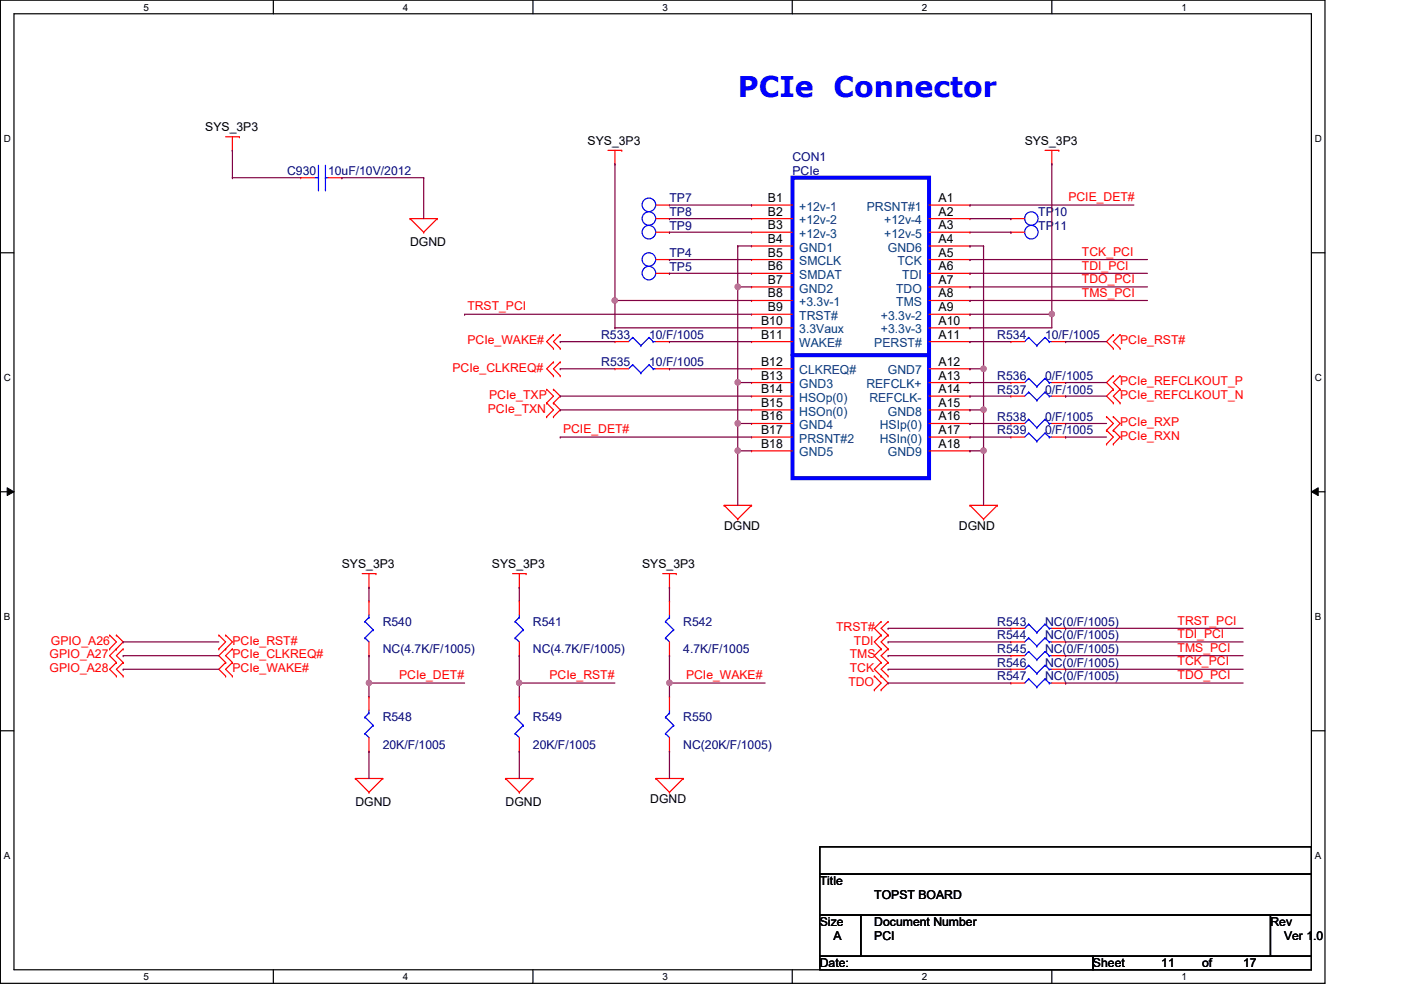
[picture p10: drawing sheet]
<svg xmlns="http://www.w3.org/2000/svg" width="297mm" height="210mm" viewBox="0 0 297 210" stroke-linecap="round" stroke-linejoin="round" font-family="sans-serif">
<path d="M.1 0h280.8v208.5h-280.8zM3 2.9h275v202.7h-275z" fill="none" stroke="#000" stroke-width=".25"/>
<g fill="#fff">
<path d="M30.4 .3h1.2v2.4h-1.2z"/>
<path d="M30.4 205.9h1.2v2.3h-1.2z"/>
</g>
<path d="M58 0v2.9M58 205.6v2.9" fill="none" stroke="#000" stroke-width=".25"/>
<g fill="#fff">
<path d="M85.4 .3h1.2v2.4h-1.2z"/>
<path d="M85.4 205.9h1.2v2.3h-1.2z"/>
</g>
<path d="M113 0v2.9M113 205.6v2.9" fill="none" stroke="#000" stroke-width=".25"/>
<g fill="#fff">
<path d="M140.5 .3h1.1v2.4h-1.1z"/>
<path d="M140.5 205.9h1.1v2.3h-1.1z"/>
</g>
<path d="M168 0v2.9M168 205.6v2.9" fill="none" stroke="#000" stroke-width=".25"/>
<g fill="#fff">
<path d="M195.4 .3h1.2v2.4h-1.2z"/>
<path d="M195.4 205.9h1.2v2.3h-1.2z"/>
</g>
<path d="M223 0v2.9M223 205.6v2.9" fill="none" stroke="#000" stroke-width=".25"/>
<g fill="#fff">
<path d="M250.5 .3h1.1v2.4h-1.1z"/>
<path d="M250.5 205.9h1.1v2.3h-1.1z"/>
<path d="M.8 28.2h1.5v2.4h-1.5z"/>
<path d="M278.8 28.2h1.4v2.4h-1.4z"/>
<path d="M.8 78.9h1.5v2.3h-1.5z"/>
<path d="M278.8 78.9h1.4v2.3h-1.4z"/>
</g>
<path d="M.1 53.6h2.9M278 53.6h2.9" fill="none" stroke="#000" stroke-width=".25"/>
<g fill="#fff">
<path d="M.8 129.6h1.4v2.3h-1.4z"/>
<path d="M278.8 129.6h1.3v2.3h-1.3z"/>
</g>
<path d="M.1 104.3h2.9M278 104.3h2.9" fill="none" stroke="#000" stroke-width=".25"/>
<path d="M1.5 103.4l1.5 .9-1.5 .8zM278 104.3l1.5-.9v1.7z" fill="#000"/>
<path d="M1.5 103.4l1.5 .9-1.5 .8zM278 104.3l1.5-.9v1.7z" fill="none" stroke="#000" stroke-width=".21"/>
<g fill="#fff">
<path d="M.8 180.3h1.4v2.3h-1.4z"/>
<path d="M278.8 180.3h1.3v2.3h-1.3z"/>
</g>
<path d="M.1 154.9h2.9M278 154.9h2.9M173.8 179.5h104.2v5.8h-104.2zM173.8 185.3h104.2v8.7h-104.2zM173.8 194h8.7v8.7h-8.7zM182.5 194h86.9v8.7h-86.9zM269.4 194h8.6v8.7h-8.6zM173.8 202.7h57.9v2.9h-57.9zM231.7 202.7h46.3v2.9h-46.3z" fill="none" stroke="#000" stroke-width=".25"/>
<g fill="none" stroke="#f00" stroke-width=".25">
<path d="M47.8 29h3M49.3 31.9h.1M49.3 29v2.9M50.8 29h.1M63.8 37.7h.1M63.8 37.7h2.9M69.6 37.7h2.9M72.5 37.7h.1M128.9 31.9h2.9M130.4 34.8h.1M130.4 31.9v2.9M131.8 31.9h.1"/>
<path d="M221.6 31.9h2.9M223 34.8h.1M223 31.9v2.9M224.5 31.9h.1M86.9 46.4h.1M86.9 46.4h5.8M86.9 46.4l2.9 2.8M89.8 49.2h.1M92.7 46.4h.1M92.7 46.4l-2.9 2.8M139.1 46.4h2.8M139.1 58h2.8"/>
<path d="M139.1 43.5h2.8M139.1 49.2h2.8M139.1 55h2.8M141.9 46.4h.1M141.9 58h.1M141.9 55h.1M141.9 43.5h.1M141.9 49.2h.1M159.3 43.5h.1M159.3 46.4h.1M159.3 49.2h.1M159.3 52.2h.1"/>
<path d="M159.3 55h.1M159.3 58h.1M159.3 46.4h8.7M159.3 58h8.7M159.3 43.5h8.7M159.3 49.2h8.7M159.3 52.2h8.7M159.3 55h8.7M197 46.4h8.7M197 58h8.7M197 43.5h8.7M197 49.2h8.7"/>
<path d="M197 52.2h8.7M197 55h8.7M205.7 43.5h.1M205.7 46.4h.1M205.7 49.2h.1M205.7 52.2h.1M205.7 55h.1M205.7 58h.1M214.3 46.4h.1M214.3 49.2h.1M214.3 46.4h3M214.3 49.2h3"/>
<path d="M117.3 73.9h.1M117.3 71h.1M117.3 79.7h.1M117.3 76.8h.1M117.3 71l-1.4 1.4 1.4 1.5M117.3 76.8l-1.4 1.4 1.4 1.5M118.8 73.9h.1M118.8 71h.1M118.8 79.7h.1M118.8 76.8h.1M118.8 71l-1.5 1.4 1.5 1.5M118.8 76.8l-1.5 1.4 1.5 1.5"/>
<path d="M130.4 78.2h.1M130.4 72.4h.1M130.4 78.2h2.9M130.4 72.4h2.9M139.1 78.2h2.8M139.1 72.4h2.8M141.9 78.2h.1M141.9 72.4h.1M159.3 60.8h.1M159.3 63.7h.1M159.3 66.6h.1M159.3 69.5h.1"/>
<path d="M159.3 72.4h.1M159.3 78.2h.1M159.3 78.2h8.7M159.3 72.4h8.7M159.3 60.8h8.7M159.3 63.7h8.7M159.3 66.6h8.7M159.3 69.5h8.7M197 78.2h8.7M197 72.4h8.7M197 60.8h8.7M197 63.7h8.7"/>
<path d="M197 66.6h8.7M197 69.5h8.7M205.7 60.8h.1M205.7 63.7h.1M205.7 66.6h.1M205.7 69.5h.1M205.7 72.4h.1M205.7 78.2h.1M214.3 72.4h.1M214.3 72.4h3M223 72.4h2.9M225.9 72.4h.1"/>
<path d="M236 79.7h.1M236 71h.1M236 73.9h.1M236 79.7l-1.4 1.4 1.4 1.4M236 71l-1.4 1.4 1.4 1.5M237.5 79.7h.1M237.5 73.9h.1M237.5 71h.1M237.5 79.7l-1.5 1.4 1.5 1.4M237.5 71l-1.5 1.4 1.5 1.5M115.9 85.4h.1M115.9 88.3h.1"/>
<path d="M115.9 82.5h.1M115.9 85.4l1.4 1.5-1.4 1.4M115.9 82.5l1.4 1.5-1.4 1.4M117.3 88.3h.1M117.3 85.4h.1M117.3 82.5h.1M117.3 85.4l1.5 1.5-1.5 1.4M117.3 82.5l1.5 1.5-1.5 1.4M159.3 81.1h.1M159.3 84h.1M159.3 86.9h.1M159.3 89.8h.1"/>
<path d="M159.3 92.7h.1M159.3 95.6h.1M159.3 92.7h8.7M159.3 89.8h8.7M159.3 84h8.7M159.3 81.1h8.7M159.3 86.9h8.7M159.3 95.6h8.7M197 92.7h8.7M197 89.8h8.7M197 84h8.7M197 81.1h8.7"/>
<path d="M197 86.9h8.7M197 95.6h8.7M205.7 81.1h.1M205.7 84h.1M205.7 86.9h.1M205.7 89.8h.1M205.7 92.7h.1M205.7 95.6h.1M214.3 92.7h.1M214.3 89.8h.1M214.3 84h.1M214.3 81.1h.1"/>
<path d="M214.3 92.7h3M214.3 89.8h3M214.3 84h3M214.3 81.1h3M223 92.7h2.9M223 89.8h2.9M223 84h2.9M223 81.1h2.9M225.9 92.7h.1M225.9 89.8h.1M225.9 84h.1M225.9 81.1h.1"/>
<path d="M234.6 91.2h.1M234.6 94.1h.1M234.6 88.3h.1M234.6 91.2l1.4 1.5-1.4 1.4M234.6 88.3l1.4 1.5-1.4 1.4M236 91.2h.1M236 94.1h.1M236 88.3h.1M236 82.5h.1M236 85.4h.1M236 88.3l1.5 1.5-1.5 1.4M236 91.2l1.5 1.5-1.5 1.4"/>
<path d="M236 82.5l-1.4 1.5 1.4 1.4M237.5 85.4h.1M237.5 82.5h.1M237.5 82.5l-1.5 1.5 1.5 1.4M153.5 107.1h.1M153.5 107.1h5.8M153.5 107.1l2.9 3M156.4 110.1h.1M159.3 107.1h.1M159.3 107.1l-2.9 3M205.7 107.1h.1M205.7 107.1h5.8"/>
<path d="M205.7 107.1l2.8 3M208.5 110.1h.1M211.5 107.1h.1M211.5 107.1l-3 3M23.2 134.7h.1M23.2 137.6h.1M23.2 134.7l1.5 1.4-1.5 1.5M24.7 137.6h.1M24.7 134.7h.1M24.7 137.6l-1.5 1.4 1.5 1.5M24.7 134.7l1.4 1.4-1.4 1.5M26.1 137.6h.1"/>
<path d="M26.1 137.6l-1.4 1.4 1.4 1.5M46.4 134.7h.1M46.4 137.6h.1M46.4 134.7l1.4 1.4-1.4 1.5M47.8 137.6h.1M47.8 134.7h.1M47.8 137.6l-1.4 1.4 1.4 1.5M47.8 134.7l1.5 1.4-1.5 1.5M49.3 137.6h.1M49.3 137.6l-1.5 1.4 1.5 1.5M76.8 121.6h2.9M78.2 124.5h.1"/>
<path d="M78.2 127.4h.1M78.2 139h.1M78.2 121.6v2.9M78.2 127.4v2.9M78.2 136.1v2.9M79.7 121.6h.1M108.7 121.6h2.8M110.1 124.5h.1M110.1 127.4h.1M110.1 139h.1M110.1 121.6v2.9M110.1 127.4v2.9"/>
<path d="M110.1 136.1v2.9M111.5 121.6h.1M140.5 121.6h2.9M141.9 124.5h.1M141.9 127.4h.1M141.9 139h.1M141.9 121.6v2.9M141.9 127.4v2.9M141.9 136.1v2.9M143.4 121.6h.1M186.8 134.7h.1M186.8 131.8h.1"/>
<path d="M186.8 137.6h.1M186.8 131.8l-1.4 1.4 1.4 1.5M186.8 134.7l-1.4 1.4 1.4 1.5M186.8 137.6l-1.4 1.4 1.4 1.5M188.3 134.7h.1M188.3 131.8h.1M188.3 137.6h.1M188.3 131.8l-1.5 1.4 1.5 1.5M188.3 134.7l-1.5 1.4 1.5 1.5M188.3 137.6l-1.5 1.4 1.5 1.5M214.3 133.2h.1M214.3 136.1h.1"/>
<path d="M214.3 139h.1M214.3 133.2h3M214.3 136.1h3M214.3 139h3M223 133.2h2.9M223 136.1h2.9M223 139h2.9M225.9 133.2h.1M225.9 136.1h.1M225.9 139h.1M24.7 140.5h.1M24.7 143.3h.1"/>
<path d="M24.7 140.5l-1.5 1.4 1.5 1.4M26.1 140.5h.1M26.1 143.3h.1M26.1 140.5l-1.4 1.4 1.4 1.4M47.8 140.5h.1M47.8 143.3h.1M47.8 140.5l-1.4 1.4 1.4 1.4M49.3 140.5h.1M49.3 143.3h.1M49.3 140.5l-1.5 1.4 1.5 1.4M78.2 147.7h.1M78.2 159.3h.1"/>
<path d="M78.2 147.7v2.9M78.2 156.4v2.9M110.1 147.7h.1M110.1 159.3h.1M110.1 147.7v2.9M110.1 156.4v2.9M141.9 147.7h.1M141.9 159.3h.1M141.9 147.7v2.9M141.9 156.4v2.9M185.4 146.3h.1M185.4 143.3h.1"/>
<path d="M185.4 143.3l1.4 1.5-1.4 1.5M186.8 140.5h.1M186.8 143.3h.1M186.8 146.3h.1M186.8 140.5l-1.4 1.4 2.9 2.9-1.5 1.5M188.3 140.5h.1M188.3 143.3h.1M188.3 140.5l-1.5 1.4 1.5 1.4M214.3 144.8h.1M214.3 141.9h.1M214.3 144.8h3M214.3 141.9h3"/>
<path d="M223 144.8h2.9M223 141.9h2.9M225.9 144.8h.1M225.9 141.9h.1M75.3 165.1h.1M75.3 165.1h5.8M75.3 165.1l2.9 2.9M78.2 168h.1M81.1 165.1h.1M81.1 165.1l-2.9 2.9M107.2 165.1h.1M107.2 165.1h5.8"/>
<path d="M107.2 165.1l2.9 2.9M110.1 168h.1M113 165.1h.1M113 165.1l-2.9 2.9M139.1 165.1h.1M139.1 165.1h5.8M139.1 165.1l2.8 2.9M141.9 168h.1M144.9 165.1h.1M144.9 165.1l-3 2.9"/>
</g>
<g fill="none" stroke="#00f" stroke-width=".25">
<path d="M66.7 37.7h.8M67.5 37.7h.1M67.5 35.1v5.2M69 37.7h.1M69 37.7h.6M69 35.1v5.2M67.5 40.3h.1M69 40.3h.1M134.2 77.3h.1M134.2 71.5h.1M134.2 77.3l-.9 .9M134.2 77.3l1.7 1.8"/>
<path d="M134.2 71.5l-.9 .9M134.2 71.5l1.7 1.8M135.9 79.1h.1M135.9 73.3h.1M137.6 77.3h.1M137.6 71.5h.1M137.6 77.3l-1.7 1.8M137.6 77.3l.9 .9M137.6 71.5l-1.7 1.8M137.6 71.5l.9 .9M138.5 78.2h.1M138.5 72.4h.1"/>
<path d="M138.5 78.2h.6M138.5 72.4h.6M139.1 78.2h.1M139.1 72.4h.1M218.1 71.5h.1M218.1 71.5l-.8 .9M218.1 71.5l1.7 1.8M219.8 73.3h.1M221.6 71.5h.1M221.6 71.5l-1.8 1.8M221.6 71.5l.9 .9M222.5 72.4h.1"/>
<path d="M222.5 72.4h.5M223 72.4h.1M218.1 91.8h.1M218.1 88.9h.1M218.1 83.1h.1M218.1 80.2h.1M218.1 91.8l-.8 .9M218.1 91.8l1.7 1.8M218.1 88.9l-.8 .9M218.1 88.9l1.7 1.8M218.1 83.1l-.8 .9M218.1 83.1l1.7 1.8"/>
<path d="M218.1 80.2l-.8 .9M218.1 80.2l1.7 1.8M219.8 93.6h.1M219.8 90.7h.1M219.8 84.9h.1M219.8 82h.1M221.6 91.8h.1M221.6 88.9h.1M221.6 83.1h.1M221.6 80.2h.1M221.6 91.8l-1.8 1.8M221.6 91.8l.9 .9"/>
<path d="M221.6 88.9l-1.8 1.8M221.6 88.9l.9 .9M221.6 83.1l-1.8 1.8M221.6 83.1l.9 .9M221.6 80.2l-1.8 1.8M221.6 80.2l.9 .9M222.5 92.7h.1M222.5 89.8h.1M222.5 84h.1M222.5 81.1h.1M222.5 92.7h.5M222.5 89.8h.5"/>
<path d="M222.5 84h.5M222.5 81.1h.5M223 92.7h.1M223 89.8h.1M223 84h.1M223 81.1h.1M77.4 135.3h.1M77.4 131.8h.1M77.4 135.3l.8 .8M77.4 131.8l1.7 1.7M78.2 130.3h.1M78.2 130.9h.1"/>
<path d="M78.2 130.3v.6M78.2 130.9l-.8 .9M79.1 133.5h.1M79.1 133.5l-1.7 1.8M109.2 135.3h.1M109.2 131.8h.1M109.2 135.3l.9 .8M109.2 131.8l1.8 1.7M110.1 130.3h.1M110.1 130.9h.1M110.1 130.9l-.9 .9M110.1 130.3v.6"/>
<path d="M111 133.5h.1M111 133.5l-1.8 1.8M141.1 135.3h.1M141.1 131.8h.1M141.1 135.3l.8 .8M141.1 131.8l1.7 1.7M141.9 130.3h.1M141.9 130.9h.1M141.9 130.3v.6M141.9 130.9l-.8 .9M142.8 133.5h.1M142.8 133.5l-1.7 1.8"/>
<path d="M218.1 132.3h.1M218.1 135.3h.1M218.1 138.1h.1M218.1 132.3l-.8 .9M218.1 132.3l1.7 1.8M218.1 135.3l-.8 .8M218.1 135.3l1.7 1.7M218.1 138.1l-.8 .9M218.1 138.1l1.7 1.8M219.8 134.1h.1M219.8 137h.1M219.8 139.9h.1"/>
<path d="M221.6 132.3h.1M221.6 135.3h.1M221.6 138.1h.1M221.6 132.3l-1.8 1.8M221.6 132.3l.9 .9M221.6 135.3l-1.8 1.7M221.6 135.3l.9 .8M221.6 138.1l-1.8 1.8M221.6 138.1l.9 .9M222.5 133.2h.1M222.5 136.1h.1M222.5 139h.1"/>
<path d="M222.5 133.2h.5M222.5 136.1h.5M222.5 139h.5M223 133.2h.1M223 136.1h.1M223 139h.1M77.4 155.5h.1M77.4 152.1h.1M77.4 155.5l.8 .9M77.4 152.1l1.7 1.7M78.2 150.6h.1M78.2 151.2h.1"/>
<path d="M78.2 151.2l-.8 .9M78.2 150.6v.6M79.1 153.8h.1M79.1 153.8l-1.7 1.7M109.2 155.5h.1M109.2 152.1h.1M109.2 155.5l.9 .9M109.2 152.1l1.8 1.7M110.1 150.6h.1M110.1 151.2h.1M110.1 150.6v.6M110.1 151.2l-.9 .9"/>
<path d="M111 153.8h.1M111 153.8l-1.8 1.7M141.1 155.5h.1M141.1 152.1h.1M141.1 155.5l.8 .9M141.1 152.1l1.7 1.7M141.9 150.6h.1M141.9 151.2h.1M141.9 151.2l-.8 .9M141.9 150.6v.6M142.8 153.8h.1M142.8 153.8l-1.7 1.7"/>
<path d="M218.1 143.9h.1M218.1 141.1h.1M218.1 143.9l-.8 .9M218.1 143.9l1.7 1.8M218.1 141.1l-.8 .8M218.1 141.1l1.7 1.7M219.8 145.7h.1M219.8 142.8h.1M221.6 143.9h.1M221.6 141.1h.1M221.6 143.9l-1.8 1.8M221.6 143.9l.9 .9"/>
<path d="M221.6 141.1l-1.8 1.7M221.6 141.1l.9 .8M222.5 144.8h.1M222.5 141.9h.1M222.5 144.8h.5M222.5 141.9h.5M223 144.8h.1M223 141.9h.1"/>
<circle cx="137.6" cy="43.4" r="1.44"/>
<circle cx="137.6" cy="57.9" r="1.44"/>
<circle cx="137.6" cy="49.2" r="1.44"/>
<circle cx="137.6" cy="55" r="1.43"/>
<circle cx="137.6" cy="46.3" r="1.43"/>
<circle cx="218.7" cy="49.2" r="1.43"/>
<circle cx="218.7" cy="46.3" r="1.43"/>
</g>
<path d="M168 37.7h29v63.7h-29zM168 75.3h29" fill="none" stroke="#00f" stroke-width=".85"/>
<path d="M205.7 95.6h.1M205.7 95.6h2.8M208.5 95.6h.1M208.5 95.6v11.5" fill="none" stroke="#800040" stroke-width=".25"/>
<circle cx="208.5" cy="95.5" r=".56" fill="#f0f"/>
<circle cx="208.5" cy="95.5" r=".56" fill="none" stroke="#f0f" stroke-width=".25"/>
<path d="M205.7 52.2h.1M205.7 52.2h2.8M208.5 78.2h.1M208.5 78.2v8.7" fill="none" stroke="#800040" stroke-width=".25"/>
<circle cx="208.5" cy="86.9" r=".56" fill="#f0f"/>
<circle cx="208.5" cy="86.9" r=".56" fill="none" stroke="#f0f" stroke-width=".25"/>
<path d="M208.5 52.2h.1M208.5 52.2v26h-2.8M205.7 78.2h.1M205.7 86.9h.1M205.7 86.9h2.8" fill="none" stroke="#800040" stroke-width=".25"/>
<circle cx="208.5" cy="78.2" r=".56" fill="#f0f"/>
<circle cx="208.5" cy="78.2" r=".56" fill="none" stroke="#f0f" stroke-width=".25"/>
<path d="M156.4 52.2h.1M156.4 52.2v8.6" fill="none" stroke="#800040" stroke-width=".25"/>
<circle cx="156.4" cy="60.8" r=".56" fill="#f0f"/>
<circle cx="156.4" cy="60.8" r=".56" fill="none" stroke="#f0f" stroke-width=".25"/>
<path d="M156.4 52.2h.1M156.4 52.2h2.9M156.4 95.6h.1M156.4 95.6h2.9M156.4 95.6v11.5" fill="none" stroke="#800040" stroke-width=".25"/>
<circle cx="156.4" cy="95.5" r=".56" fill="#f0f"/>
<circle cx="156.4" cy="95.5" r=".56" fill="none" stroke="#f0f" stroke-width=".25"/>
<path d="M156.4 60.8h.1M156.4 60.8v29M156.4 81.1h.1" fill="none" stroke="#800040" stroke-width=".25"/>
<circle cx="156.4" cy="81.1" r=".56" fill="#f0f"/>
<circle cx="156.4" cy="81.1" r=".56" fill="none" stroke="#f0f" stroke-width=".25"/>
<path d="M156.4 89.8h.1M156.4 89.8v5.8M156.4 89.8h2.9M208.5 86.9h.1M208.5 86.9v8.7" fill="none" stroke="#800040" stroke-width=".25"/>
<circle cx="156.4" cy="89.8" r=".56" fill="#f0f"/>
<circle cx="156.4" cy="89.8" r=".56" fill="none" stroke="#f0f" stroke-width=".25"/>
<path d="M205.7 43.5h.1M205.7 43.5h34.7M118.8 92.7h.1M118.8 92.7h40.5M156.4 81.1h.1M156.4 81.1h2.9M110.1 144.8h.1M110.1 144.8h20.3M141.9 144.8h.1M141.9 144.8h20.3" fill="none" stroke="#800040" stroke-width=".25"/>
<circle cx="141.9" cy="144.8" r=".56" fill="#f0f"/>
<circle cx="141.9" cy="144.8" r=".56" fill="none" stroke="#f0f" stroke-width=".25"/>
<path d="M110.1 144.8h.1M110.1 144.8v2.9M141.9 144.8h.1M141.9 144.8v2.9" fill="none" stroke="#800040" stroke-width=".25"/>
<circle cx="110.1" cy="144.8" r=".56" fill="#f0f"/>
<circle cx="110.1" cy="144.8" r=".56" fill="none" stroke="#f0f" stroke-width=".25"/>
<g fill="none" stroke="#800040" stroke-width=".25">
<path d="M78.2 124.5h.1M78.2 139h.1M78.2 124.5v2.9M78.2 139v8.7M110.1 124.5h.1M110.1 124.5v2.9M141.9 124.5h.1M141.9 124.5v2.9M78.2 159.3h.1M78.2 144.8h.1M78.2 159.3v5.8M110.1 159.3h.1"/>
<path d="M110.1 159.3v5.8M141.9 159.3h.1M141.9 159.3v5.8"/>
</g>
<circle cx="78.2" cy="144.8" r=".56" fill="#f0f"/>
<circle cx="78.2" cy="144.8" r=".56" fill="none" stroke="#f0f" stroke-width=".25"/>
<g fill="none" stroke="#800040" stroke-width=".25">
<path d="M49.3 31.9h.1M49.3 37.7h.1M49.3 31.9v5.8M49.3 37.7h14.5M130.4 63.7h.1M130.4 63.7h28.9M156.4 60.8h.1M156.4 60.8h2.9M110.1 139h.1M110.1 139v5.8M141.9 139h.1M141.9 139v5.8"/>
<path d="M78.2 144.8h.1M78.2 144.8h20.3"/>
</g>
<circle cx="130.3" cy="63.7" r=".56" fill="#f0f"/>
<circle cx="130.3" cy="63.7" r=".56" fill="none" stroke="#f0f" stroke-width=".25"/>
<g fill="none" stroke="#800040" stroke-width=".25">
<path d="M130.4 34.8h.1M130.4 34.8v34.7M223 34.8h.1M223 34.8v31.8M130.4 63.7h.1M130.4 69.5h.1M130.4 69.5h28.9M205.7 69.5h.1M205.7 69.5h17.3M118.8 84h.1M118.8 86.9h.1M118.8 84h40.5"/>
<path d="M118.8 86.9h40.5"/>
</g>
<circle cx="223" cy="66.6" r=".56" fill="#f0f"/>
<circle cx="223" cy="66.6" r=".56" fill="none" stroke="#f0f" stroke-width=".25"/>
<g fill="none" stroke="#800040" stroke-width=".25">
<path d="M72.5 37.7h.1M72.5 37.7h17.3M89.8 37.7h.1M89.8 37.7v8.7M141.9 55h.1M141.9 58h.1M141.9 46.4h.1M141.9 49.2h.1M141.9 55h17.4M141.9 58h17.4M141.9 43.5h17.4M141.9 46.4h17.4"/>
<path d="M141.9 49.2h17.4M159.3 43.5h.1M205.7 55h.1M205.7 58h.1M205.7 55h37.6M205.7 58h37.6M205.7 46.4h8.6M205.7 49.2h8.6M214.3 46.4h.1M214.3 49.2h.1M98.5 66.6h.1M98.5 66.6h60.8"/>
<path d="M118.8 78.2h.1M118.8 72.4h.1M118.8 78.2h11.6M118.8 72.4h11.6M141.9 78.2h.1M141.9 72.4h.1M141.9 78.2h17.4M141.9 72.4h17.4M205.7 66.6h.1M205.7 72.4h.1M205.7 60.8h.1M205.7 63.7h.1"/>
<path d="M205.7 66.6h17.3M205.7 72.4h8.6M205.7 60.8h37.6M205.7 63.7h37.6M223 66.6h.1M223 66.6v2.9M225.9 72.4h.1M225.9 72.4h8.7M205.7 89.8h.1M205.7 92.7h.1M205.7 81.1h.1M205.7 84h.1"/>
<path d="M205.7 89.8h8.6M205.7 92.7h8.6M205.7 81.1h8.6M205.7 84h8.6M225.9 89.8h.1M225.9 92.7h.1M225.9 81.1h.1M225.9 84h.1M225.9 89.8h8.7M225.9 92.7h8.7M225.9 81.1h8.7M225.9 84h8.7"/>
<path d="M26.1 136.1h.1M26.1 139h.1M26.1 136.1h20.3M26.1 139h20.3M188.3 133.2h.1M188.3 139h.1M188.3 136.1h.1M188.3 136.1h26M188.3 139h26M188.3 133.2h26M225.9 133.2h.1M225.9 136.1h.1"/>
<path d="M225.9 139h.1M225.9 136.1h37.7M225.9 139h37.7M225.9 133.2h37.7M26.1 141.9h.1M26.1 141.9h20.3M188.3 141.9h.1M188.3 144.8h.1M188.3 141.9h26M188.3 144.8h26M225.9 141.9h.1M225.9 144.8h.1"/>
<path d="M225.9 141.9h37.7M225.9 144.8h37.7"/>
</g>
<circle cx="208.5" cy="95.5" r=".56" fill="#f0f"/>
<circle cx="208.5" cy="95.5" r=".56" fill="none" stroke="#f0f" stroke-width=".25"/>
<circle cx="208.5" cy="86.9" r=".56" fill="#f0f"/>
<circle cx="208.5" cy="86.9" r=".56" fill="none" stroke="#f0f" stroke-width=".25"/>
<circle cx="208.5" cy="78.2" r=".56" fill="#f0f"/>
<circle cx="208.5" cy="78.2" r=".56" fill="none" stroke="#f0f" stroke-width=".25"/>
<circle cx="156.4" cy="60.8" r=".56" fill="#f0f"/>
<circle cx="156.4" cy="60.8" r=".56" fill="none" stroke="#f0f" stroke-width=".25"/>
<circle cx="156.4" cy="95.5" r=".56" fill="#f0f"/>
<circle cx="156.4" cy="95.5" r=".56" fill="none" stroke="#f0f" stroke-width=".25"/>
<circle cx="156.4" cy="81.1" r=".56" fill="#f0f"/>
<circle cx="156.4" cy="81.1" r=".56" fill="none" stroke="#f0f" stroke-width=".25"/>
<circle cx="156.4" cy="89.8" r=".56" fill="#f0f"/>
<circle cx="156.4" cy="89.8" r=".56" fill="none" stroke="#f0f" stroke-width=".25"/>
<circle cx="141.9" cy="144.8" r=".56" fill="#f0f"/>
<circle cx="141.9" cy="144.8" r=".56" fill="none" stroke="#f0f" stroke-width=".25"/>
<circle cx="110.1" cy="144.8" r=".56" fill="#f0f"/>
<circle cx="110.1" cy="144.8" r=".56" fill="none" stroke="#f0f" stroke-width=".25"/>
<circle cx="78.2" cy="144.8" r=".56" fill="#f0f"/>
<circle cx="78.2" cy="144.8" r=".56" fill="none" stroke="#f0f" stroke-width=".25"/>
<circle cx="130.3" cy="63.7" r=".56" fill="#f0f"/>
<circle cx="130.3" cy="63.7" r=".56" fill="none" stroke="#f0f" stroke-width=".25"/>
<circle cx="223" cy="66.6" r=".56" fill="#f0f"/>
<circle cx="223" cy="66.6" r=".56" fill="none" stroke="#f0f" stroke-width=".25"/>
<text font-size="6.1" fill="#00f" x="156.4" y="20.6">PCIe Connector</text>
<g font-size="2.6">
<text x="43.5" y="27.9">SYS_3P3</text>
<text x="124.6" y="30.7">SYS_3P3</text>
<text x="217.3" y="30.7">SYS_3P3</text>
<text x="162.8" y="42.8">B1</text>
<text x="162.8" y="45.7">B2</text>
<text x="199" y="42.8">A1</text>
<text x="199" y="45.7">A2</text>
<text x="86.9" y="52.2">DGND</text>
<text x="162.8" y="48.6">B3</text>
<text x="162.8" y="51.5">B4</text>
<text x="199" y="48.6">A3</text>
<text x="199" y="51.5">A4</text>
<text x="162.8" y="54.4">B5</text>
<text x="162.8" y="57.3">B6</text>
<text x="199" y="54.4">A5</text>
<text x="199" y="57.3">A6</text>
<text x="162.8" y="60.2">B7</text>
<text x="162.8" y="63.1">B8</text>
<text x="162.8" y="66">B9</text>
<text x="199" y="60.2">A7</text>
<text x="199" y="63.1">A8</text>
<text x="199" y="66">A9</text>
<text x="161.4" y="68.9">B10</text>
<text x="161.4" y="71.8">B11</text>
<text x="199" y="68.9">A10</text>
<text x="199" y="71.8">A11</text>
<text x="161.4" y="77.6">B12</text>
<text x="199" y="77.6">A12</text>
<text x="161.4" y="80.5">B13</text>
<text x="161.4" y="83.4">B14</text>
<text x="199" y="80.5">A13</text>
<text x="199" y="83.4">A14</text>
<text x="161.4" y="86.3">B15</text>
<text x="161.4" y="89.2">B16</text>
<text x="199" y="86.3">A15</text>
<text x="199" y="89.2">A16</text>
<text x="161.4" y="92">B17</text>
<text x="161.4" y="95">B18</text>
<text x="199" y="92">A17</text>
<text x="199" y="95">A18</text>
<text x="153.5" y="112.4">DGND</text>
<text x="203.3" y="112.4">DGND</text>
<text x="72.5" y="120.5">SYS_3P3</text>
<text x="104.3" y="120.5">SYS_3P3</text>
<text x="136.1" y="120.5">SYS_3P3</text>
<text x="75.4" y="170.9">DGND</text>
<text x="107.2" y="170.9">DGND</text>
<text x="137.9" y="170.3">DGND</text>
<text x="173.8" y="187.7">Title</text>
<text x="185.4" y="190.6">TOPST BOARD</text>
<text x="173.8" y="196.3">Size</text>
<text x="185.4" y="196.3">Document Number</text>
<text x="269.4" y="196.3">Rev</text>
<text x="176.7" y="199.3">A</text>
<text x="185.4" y="199.3">PCI</text>
<text x="272.2" y="199.3">Ver 1.0</text>
<text x="173.8" y="205.1">Date:</text>
<text x="231.7" y="205.1">Sheet</text>
<text x="246.2" y="205.1">11</text>
<text x="254.9" y="205.1">of</text>
<text x="263.6" y="205.1">17</text>
</g>
<g font-size="2.6" fill="#000080">
<text x="168" y="34.2">CON1</text>
<text x="60.9" y="37.1">C930</text>
<text x="69.5" y="37.1">10uF/10V/2012</text>
<text x="168" y="37.1">PCIe</text>
<text x="141.9" y="45.8">TP8</text>
<text x="141.9" y="42.9">TP7</text>
<text x="220.1" y="45.8">TP10</text>
<text x="141.9" y="48.7">TP9</text>
<text x="220.1" y="48.7">TP11</text>
<text x="141.9" y="57.4">TP5</text>
<text x="141.9" y="54.5">TP4</text>
<text x="127.5" y="71.8">R533</text>
<text x="137.6" y="71.8">10/F/1005</text>
<text x="211.5" y="71.8">R534</text>
<text x="221.6" y="71.8">10/F/1005</text>
<text x="127.5" y="77.6">R535</text>
<text x="137.6" y="77.6">10/F/1005</text>
<text x="211.5" y="83.4">R537</text>
<text x="211.5" y="80.5">R536</text>
<text x="221.6" y="83.4">0/F/1005</text>
<text x="221.6" y="80.5">0/F/1005</text>
<text x="211.5" y="89.2">R538</text>
<text x="221.6" y="89.2">0/F/1005</text>
<text x="211.5" y="92.1">R539</text>
<text x="221.6" y="92.1">0/F/1005</text>
<text x="81.1" y="132.7">R540</text>
<text x="113" y="132.7">R541</text>
<text x="144.9" y="132.7">R542</text>
<text x="211.5" y="132.7">R543</text>
<text x="211.5" y="135.6">R544</text>
<text x="221.6" y="132.7">NC(0/F/1005)</text>
<text x="221.6" y="135.6">NC(0/F/1005)</text>
<text x="81.1" y="138.4">NC(4.7K/F/1005)</text>
<text x="113" y="138.4">NC(4.7K/F/1005)</text>
<text x="144.9" y="138.4">4.7K/F/1005</text>
<text x="211.5" y="138.4">R545</text>
<text x="211.5" y="141.4">R546</text>
<text x="221.6" y="138.4">NC(0/F/1005)</text>
<text x="221.6" y="141.4">NC(0/F/1005)</text>
<text x="211.5" y="144.2">R547</text>
<text x="221.6" y="144.2">NC(0/F/1005)</text>
<text x="81.1" y="152.9">R548</text>
<text x="113" y="152.9">R549</text>
<text x="144.9" y="152.9">R550</text>
<text x="81.1" y="158.7">20K/F/1005</text>
<text x="113" y="158.7">20K/F/1005</text>
<text x="144.9" y="158.7">NC(20K/F/1005)</text>
</g>
<g font-size="2.6" fill="#004080">
<text x="169.5" y="44.7">+12v-1</text>
<text x="169.5" y="47.5">+12v-2</text>
<text x="183.8" y="44.7">PRSNT#1</text>
<text x="187.5" y="47.5">+12v-4</text>
<text x="169.5" y="50.4">+12v-3</text>
<text x="169.5" y="53.3">GND1</text>
<text x="187.5" y="50.4">+12v-5</text>
<text x="188.3" y="53.3">GND6</text>
<text x="169.5" y="56.2">SMCLK</text>
<text x="169.5" y="59.1">SMDAT</text>
<text x="190.3" y="56.2">TCK</text>
<text x="191.3" y="59.1">TDI</text>
<text x="169.5" y="62">GND2</text>
<text x="169.5" y="64.9">+3.3v-1</text>
<text x="190" y="62">TDO</text>
<text x="190" y="64.9">TMS</text>
<text x="169.5" y="67.8">TRST#</text>
<text x="169.5" y="70.7">3.3Vaux</text>
<text x="186.8" y="67.8">+3.3v-2</text>
<text x="186.8" y="70.7">+3.3v-3</text>
<text x="169.5" y="73.6">WAKE#</text>
<text x="185.4" y="73.6">PERST#</text>
<text x="169.5" y="79.4">CLKREQ#</text>
<text x="169.5" y="82.3">GND3</text>
<text x="183.7" y="82.3">REFCLK+</text>
<text x="188.3" y="79.4">GND7</text>
<text x="169.5" y="85.2">HSOp(0)</text>
<text x="169.5" y="88.1">HSOn(0)</text>
<text x="184.3" y="85.2">REFCLK-</text>
<text x="188.3" y="88.1">GND8</text>
<text x="169.5" y="91">GND4</text>
<text x="169.5" y="93.9">PRSNT#2</text>
<text x="186.5" y="91">HSIp(0)</text>
<text x="186.5" y="93.9">HSIn(0)</text>
<text x="169.5" y="96.8">GND5</text>
<text x="188.3" y="96.8">GND9</text>
</g>
<g font-size="2.6" fill="#f00">
<text x="226.5" y="42.7">PCIE_DET#</text>
<text x="229.4" y="54.2">TCK_PCI</text>
<text x="229.4" y="57.1">TDI_PCI</text>
<text x="99.1" y="65.8">TRST_PCI</text>
<text x="229.4" y="60">TDO_PCI</text>
<text x="229.4" y="62.9">TMS_PCI</text>
<text x="99.1" y="73">PCIe_WAKE#</text>
<text x="237.5" y="73">PCIe_RST#</text>
<text x="95.9" y="78.8">PCIe_CLKREQ#</text>
<text x="237.5" y="81.7">PCIe_REFCLKOUT_P</text>
<text x="103.4" y="87.5">PCIe_TXN</text>
<text x="103.7" y="84.6">PCIe_TXP</text>
<text x="237.5" y="84.6">PCIe_REFCLKOUT_N</text>
<text x="119.4" y="91.9">PCIE_DET#</text>
<text x="237.5" y="93.3">PCIe_RXN</text>
<text x="237.5" y="90.4">PCIe_RXP</text>
<text x="10.8" y="136.7">GPIO_A26</text>
<text x="49.3" y="136.7">PCIe_RST#</text>
<text x="177.3" y="133.8">TRST#</text>
<text x="181.1" y="136.7">TDI</text>
<text x="249.7" y="132.4">TRST_PCI</text>
<text x="249.7" y="135.3">TDI_PCI</text>
<text x="10.5" y="139.6">GPIO_A27</text>
<text x="10.5" y="142.5">GPIO_A28</text>
<text x="49.3" y="139.6">PCIe_CLKREQ#</text>
<text x="49.3" y="142.5">PCIe_WAKE#</text>
<text x="180.2" y="139.6">TMS</text>
<text x="180.2" y="142.5">TCK</text>
<text x="249.7" y="138.2">TMS_PCI</text>
<text x="249.7" y="141.1">TCK_PCI</text>
<text x="84.6" y="144">PCIe_DET#</text>
<text x="116.5" y="144">PCIe_RST#</text>
<text x="145.5" y="144">PCIe_WAKE#</text>
<text x="179.9" y="145.4">TDO</text>
<text x="249.7" y="144">TDO_PCI</text>
</g>
<g font-size="2.1">
<text x="30.4" y="2.2">5</text>
<text x="85.4" y="2.2">4</text>
<text x="140.5" y="2.2">3</text>
<text x="195.4" y="2.2">2</text>
<text x="250.5" y="2.2">1</text>
<text x=".8" y="30.1">D</text>
<text x="278.8" y="30.1">D</text>
<text x=".8" y="80.8">C</text>
<text x="278.8" y="80.8">C</text>
<text x=".8" y="131.5">B</text>
<text x="278.8" y="131.5">B</text>
<text x=".8" y="182.2">A</text>
<text x="278.8" y="182.2">A</text>
<text x="30.4" y="207.8">5</text>
<text x="85.4" y="207.8">4</text>
<text x="140.5" y="207.8">3</text>
<text x="195.4" y="207.8">2</text>
<text x="250.5" y="207.8">1</text>
</g>
</svg>
